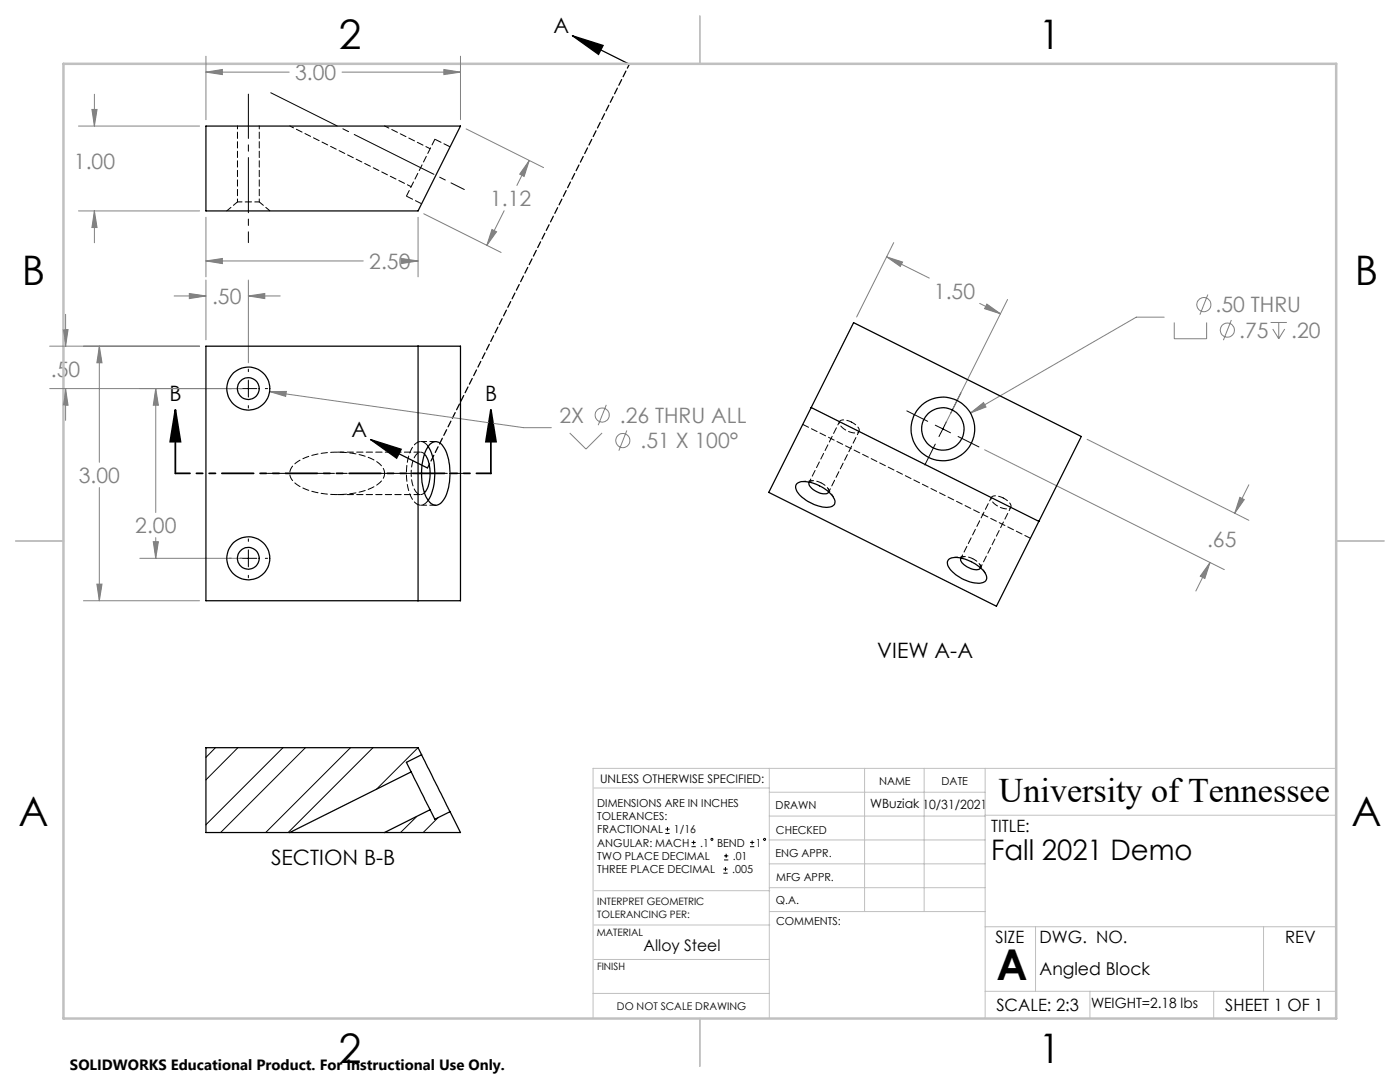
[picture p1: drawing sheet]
<svg xmlns="http://www.w3.org/2000/svg" width="279mm" height="216mm" viewBox="0 0 279 216" stroke-linecap="round" stroke-linejoin="round" font-family="sans-serif">
<g fill="none" stroke="#808080" stroke-width=".2">
<path d="M18.8 18.8v6.4M41.1 14.4l3.3-.5v1zM41.1 11.2v12.7M41.1 14.4h16.6M68.3 14.4h23.6M88.6 13.9l3.3 .5-3.3 .5zM91.9 11.2v12.7M15.7 25.2h24.1M18.3 21.8h1.1l-.6 3.4zM93 25.7l15.5 7.7M105.6 32l-1 3.2-.9-.5zM105.6 32l-2.4 5"/>
<path d="M15.7 42.1h24.1M18.8 42.1l.6 3.3h-1.1zM18.8 42.1v6.3M34.7 59.1h6.4M37.8 58.6l3.3 .5-3.3 .5zM41.1 52.1l3.3-.5v1zM41.1 43.4v11.8M41.1 55.9v11.9M41.1 52.1h31.4M49.6 55.9v16.5M49.6 59.1h6.3M49.6 59.1l3.2-.5v1z"/>
<path d="M80.1 51.6l3.3 .5-3.3 .5zM83.1 52.1h.3M83.4 43.4v11.8M84.6 42.7l15.4 7.7M98.2 45.8l.9 .4-1.9 2.8zM100.6 42.1l-3.4 6.9M177 51.3l3.1 1-.4 .9zM177 51.3l8.5 4.2M178.4 48.4l-7.4 14.9M201.1 59.8l-12.4 24.7M241.1 58.8l-1.6 4M9.9 69.1h29.9"/>
<path d="M9.9 77.5h38.4M12.6 65.8h1l-.5 3.3zM13.1 62.7v6.4M13.1 77.5v6.4M13.1 77.5l.5 3.4h-1zM19.8 69.1l.6 3.3h-1.1zM19.8 69.1v23.2M31.1 77.5l.5 3.4h-1zM31.1 77.5v24.8M53.8 78.1l50.7 7.2h5.5M53.8 78.1h3.4l-.2 1zM195.5 60.5l4.2 2.1"/>
<path d="M197 60.7l2.7 1.9-3.2-1zM232.3 63.3h-5.5l-33.1 19.1M234.4 64.3v3.3h6.4v-3.3M245.7 63.9l-1.5 4M253.6 64.3h3.2M254 65.7l1.2 1.9M255.2 64.3v3.3M256.4 65.7l-1.2 1.9M19.8 97.3v22.6M113.7 86.4l3.2 3.2 3.3-3.2M121 80.8l-1.6 4M125.1 85.9l-1.6 4"/>
<path d="M193.7 82.4l2.6-2.1 .5 .9zM196.5 89.7l47.8 24M217 87.7l32.2 16.1M247.4 99.2l.9 .5-1.9 2.7zM249.2 96.7l-2.8 5.7M16.7 119.9h23.1M19.3 116.6h1.1l-.6 3.3zM27.9 111.4h20.4M30.6 108.1h1l-.5 3.3zM31.1 107.3v4.1M241.5 112.3l-2.8 5.6M241.5 112.3l-1 3.1-1-.4z"/>
<circle cx="240.3" cy="60.8" r="1.4"/>
<circle cx="244.9" cy="65.9" r="1.4"/>
<circle cx="120.2" cy="82.8" r="1.41"/>
<circle cx="124.3" cy="87.9" r="1.41"/>
</g>
<g fill="none" stroke="#000" stroke-width=".2">
<path d="M45.7 77.5h.5M47.9 77.5h3.4M49.6 73.7v.5M49.6 75.8v3.4M53 77.5h.4M191.8 78.4l-2.1 4.1M49.6 80.9v.5M181 82l4.1 2.1M186.7 84.8l1.5 .8M186.7 88.6l-2.1 4.2M188.2 85.6l-.8 1.5M188.2 85.6l1.5 .8"/>
<path d="M188.9 84.1l-.7 1.5M191.2 87.1l4.2 2.1M45.7 111.4h.5M47.9 111.4h3.4M49.6 107.5v.5M49.6 109.7v3.4M49.6 114.8v.5M53 111.4h.4M132.8 166.3h.8M132.8 165.5h.8M133.2 165v.9M138 168.9h.9"/>
<path d="M138 168.1h.9M138.4 167.7v.8M144.4 174.2h.8M144.4 173.4h.8M144.5 171.6h.8M144.5 170.8h.8M144.8 173v.8M144.9 170.4v.8M149.7 168.9h.8M149.7 168.1h.8M150.1 167.7v.8"/>
<circle cx="142.1" cy="167.5" r=".2"/>
<circle cx="152.6" cy="167.5" r=".2"/>
</g>
<path d="M114.2 7.1l6.2 2-.9 1.8zM114.2 7.1l11.4 5.7M73.9 87.7l6.2 1.9-.9 1.8zM73.9 87.7l11.4 5.7" fill="none" stroke="#000" stroke-width=".25"/>
<path d="M35 81.8l1 6.3h-2zM35 81.8v12.7M98 81.8l1 6.3h-2zM98 81.8v12.7" fill="none" stroke="#000" stroke-width=".35"/>
<path d="M85.3 93.4l40.3-80.6" fill="none" stroke="#000" stroke-width=".25" stroke-dasharray="1.3 .6" stroke-dashoffset=".4"/>
<path d="M49.6 18.8v21.5" fill="none" stroke="#000" stroke-width=".2" stroke-dasharray="15.2 1.3 1.3 1.3" stroke-dashoffset="6.4"/>
<path d="M49.6 48.4v-8.1" fill="none" stroke="#000" stroke-width=".2" stroke-dasharray="15.2 1.3 1.3 1.3" stroke-dashoffset="13.1"/>
<path d="M84 33.5l8.7 4.3" fill="none" stroke="#000" stroke-width=".2" stroke-dasharray="15.2 1.3 1.3 1.3" stroke-dashoffset="12.3"/>
<path d="M54 18.5l30 15" fill="none" stroke="#000" stroke-width=".2" stroke-dasharray="15.2 1.3 1.3 1.3" stroke-dashoffset=".4"/>
<path d="M84 94.5h9.3" fill="none" stroke="#000" stroke-width=".2" stroke-dasharray="15.2 1.3 1.3 1.3" stroke-dashoffset="12.5"/>
<path d="M53.4 94.5h30.6" fill="none" stroke="#000" stroke-width=".2" stroke-dasharray="15.2 1.3 1.3 1.3" stroke-dashoffset="1.9"/>
<path d="M98 94.5h-63" fill="none" stroke="#000" stroke-width=".35" stroke-dasharray="6.3 1.3 1.3 1.3 1.3 1.3" stroke-dashoffset="3.4"/>
<g fill="none" stroke="#c0c0c0" stroke-width=".2">
<path d="M118.6 157.2h34.9M153.5 153.3v49.9M153.5 158.1h43.1M172.5 153.3v28.6M184.4 153.3v28.6M196.6 153.3v49.9M266.7 153.3h-148.3v49.9M118.6 177.7h35M153.5 167.6h43.1M153.5 162.8h43.1M153.5 172.4h43.1M153.5 177.1h43.1"/>
<path d="M196.6 162.7h70.1M118.4 198.2h35.1M118.6 191.5h34.9M118.6 184.6h35M153.6 181.9h43M196.6 197.8h70.1M196.6 184.9h70.1M206.7 184.9v12.9M217.5 197.8v5.4M242.2 197.8v5.4M252.2 184.9v12.9"/>
</g>
<path d="M139.7 3.2v9.5M3.1 107.9h9.6M266.7 107.9h9.5M139.7 203.2v9.6" fill="none" stroke="#c0c0c0" stroke-width=".25"/>
<path d="M12.7 12.7h254v190.5h-254z" fill="none" stroke="#c0c0c0" stroke-width=".5"/>
<g fill="#000">
<path d="M73.9 87.7l6.2 1.9-.9 1.8zM114.2 7.1l6.2 2-.9 1.8z"/>
<path d="M98 81.8l1 6.3h-2zM35 81.8l1 6.3h-2z"/>
</g>
<path d="M19.8 69.1l.6 3.3h-1.1zM19.3 116.6h1.1l-.6 3.3zM37.8 58.6l3.3 .5-3.3 .5zM49.6 59.1l3.2-.5v1zM53.8 78.1l3.2 1 .2-1zM13.1 77.5l.5 3.4h-1zM12.6 65.8h1l-.5 3.3zM31.1 77.5l.5 3.4h-1zM30.6 108.1h1l-.5 3.3zM88.6 13.9l3.3 .5-3.3 .5zM41.1 14.4l3.3-.5v1zM105.6 32l-1 3.2-.9-.5zM98.2 45.8l.9 .4-1.9 2.8zM18.8 42.1l.6 3.3h-1.1zM18.3 21.8h1.1l-.6 3.4zM80.1 51.6l3.3 .5-3.3 .5zM41.1 52.1l3.3-.5v1zM193.7 82.4l3.1-1.2-.5-.9zM247.4 99.2l.9 .5-1.9 2.7zM241.5 112.3l-1 3.1-1-.4zM197 60.7l2.7 1.9-3.2-1zM177 51.3l3.1 1-.4 .9z" fill="#808080"/>
<g fill="none" stroke="#000" stroke-width=".25">
<path d="M41.1 25.2h50.8l-8.5 16.9h-42.3zM41.1 69.1h50.8v50.8h-50.8zM83.4 69.1v50.8M170.4 64.4l45.4 22.7-16.9 33.9-45.5-22.8zM84.7 90.6a7.2 7.2 0 0 1 .1 7.6l-.1 .1M85.4 89.1a11.4 11.4 0 0 1 0 10.7M85.8 88.6a1.76 1.76 0 0 1 2.9 .9 11.6 11.6 0 0 1-.2 10.3 1.66 1.66 0 0 1-1.5 1 1.66 1.66 0 0 1-1.6-1 11.7 11.7 0 0 1 0-10.6zM159 96.5a4.2 4.2 0 0 1 4.1 .2 5.8 5.8 0 0 1 3.6 3.4 1.35 1.35 0 0 1-1.7 1.1 8.1 8.1 0 0 1-6-3.3l-.2-.8zM161.5 96.2a1.22 1.22 0 0 0 .8 1.5 2.88 2.88 0 0 0 3 .6l.1-.2M161.9 81.3l45.4 22.7M189.3 111.7a4.2 4.2 0 0 1 4.1 .2 6 6 0 0 1 3.5 3.1 1.14 1.14 0 0 1-1.3 1.4 7.6 7.6 0 0 1-6.5-3.7v-.4zM191.8 111.3a1.42 1.42 0 0 0 1 1.7 2.7 2.7 0 0 0 2.8 .5l.1-.2"/>
<path d="M82.1 154l3.7 7.6M82.1 154l-24.3 12.1M84.1 150.6l5.7 11.4M84.1 150.6l-.7-1.4h-42.3v16.9h16.7M84.1 150.6l-3 1.5 1 1.9M57.8 166.1h18.9M85.8 161.6l-9.1 4.5M85.8 161.6l1 1.9 3-1.5M89.8 162l2.1 4.1h-15.2"/>
<circle cx="49.5" cy="77.5" r="2.17"/>
<circle cx="49.6" cy="77.5" r="4.3"/>
<circle cx="188.2" cy="85.6" r="6.3"/>
<circle cx="188.2" cy="85.6" r="4.2"/>
<circle cx="49.5" cy="111.4" r="2.17"/>
<circle cx="49.6" cy="111.4" r="4.3"/>
</g>
<path d="M81.1 39.1l3 1.6M89.8 29.3l-3-1.5M67.3 98.7h16.7M84 90.2h-16.7M85.5 89.1a1.68 1.68 0 0 0-1.6-1 1.68 1.68 0 0 0-1.5 1.1 11.6 11.6 0 0 0 0 10.6 1.68 1.68 0 0 0 1.5 1 1.68 1.68 0 0 0 1.6-1" fill="none" stroke="#000" stroke-width=".2" stroke-dasharray="1.3 .6" stroke-dashoffset="-.1"/>
<path d="M84.7 90.6a1.12 1.12 0 0 0-1.9 .4 7.5 7.5 0 0 0 .4 7.3 .99 .99 0 0 0 1.5 0M165.4 98.2l6-12.1M167.5 84.1l-6 12.1M197.8 99.3l-6 12.1M195.7 113.3l6-12.1" fill="none" stroke="#000" stroke-width=".2" stroke-dasharray="1.3 .6" stroke-dashoffset=".5"/>
<path d="M47.4 40.3l-2.1 1.8M53.9 42.1l-2.2-1.8M76.8 94.5a3.6 3.6 0 0 1-2.5 2.8 18.1 18.1 0 0 1-14.5-.3 2.91 2.91 0 0 1-1.9-3.2 6.1 6.1 0 0 1 4.5-3 18.2 18.2 0 0 1 12.4 1.1 3.4 3.4 0 0 1 2 2.6" fill="none" stroke="#000" stroke-width=".2" stroke-dasharray="1.3 .6" stroke-dashoffset=".2"/>
<path d="M87 88.1h-3M84 100.8h3" fill="none" stroke="#000" stroke-width=".2" stroke-dasharray="1.3 .6" stroke-dashoffset=".1"/>
<path d="M57.8 25.1l24.3 12.1M51.7 40.3h-4.3" fill="none" stroke="#000" stroke-width=".2" stroke-dasharray="1.3 .6" stroke-dashoffset=".4"/>
<path d="M86.8 27.8l-5.7 11.3M160.2 84.7l45.5 22.7" fill="none" stroke="#000" stroke-width=".2" stroke-dasharray="1.3 .6"/>
<path d="M47.4 25.1v15.2M51.7 40.3v-15.2" fill="none" stroke="#000" stroke-width=".2" stroke-dasharray="1.3 .6" stroke-dashoffset=".7"/>
<path d="M85.8 29.7l-9-4.6M163.9 96.4a2.13 2.13 0 0 0-2.4-.2M165.4 98.1a2.13 2.13 0 0 0-1.5-1.7M169.9 84.2a2.08 2.08 0 0 0-2.3-.1 1.79 1.79 0 0 0 1.3 1.8 2.38 2.38 0 0 0 2.5 .3 1.13 1.13 0 0 0-.7-1.5l-.8-.5M200.2 99.4a2.08 2.08 0 0 0-2.3-.2 1.79 1.79 0 0 0 1.3 1.8 2.38 2.38 0 0 0 2.5 .3 1.13 1.13 0 0 0-.7-1.4l-.8-.5M194.2 111.5a2.13 2.13 0 0 0-2.4-.2M195.7 113.3a2.13 2.13 0 0 0-1.5-1.8" fill="none" stroke="#000" stroke-width=".2" stroke-dasharray="1.3 .6" stroke-dashoffset=".3"/>
<path d="M162.1 95.9l-2 .2M166.3 99.2l-1-1.7M192.4 111.1l-2 .1M196.6 114.3l-1.1-1.7" fill="none" stroke="#000" stroke-width=".2" stroke-dasharray="1.3 .6" stroke-dashoffset=".6"/>
<path d="M43 149.2l-1.9 1.9M47.5 149.2l-6.4 6.4M56.5 149.2l-15.4 15.4M61 149.2l-17 16.9M70 149.2l-17 16.9M74.4 149.2l-16.9 16.9M83.4 149.2l-8.2 8.2M83.2 162.9l-3.3 3.2M87.4 163.2l-2.9 2.9" fill="none" stroke="#000" stroke-width=".2"/>
<text font-size="8.5" x="198.9" y="195.5">A</text>
<g font-size="8.1">
<text x="67.6" y="9.7">2</text>
<text x="207.3" y="9.7">1</text>
<text x="4.4" y="57">B</text>
<text x="270.4" y="57">B</text>
<text x="3.7" y="164.9">A</text>
<text x="269.7" y="164.9">A</text>
<text x="67.6" y="212.2">2</text>
<text x="207.3" y="212.2">1</text>
</g>
<text font-size="6.9" x="199.4" y="160.1">University of Tennessee</text>
<text font-size="5.6" x="197.8" y="171.6">Fall 2021 Demo</text>
<g font-size="4.2">
<text x="110.4" y="6.6">A</text>
<text x="33.8" y="79.9">B</text>
<text x="96.8" y="79.9">B</text>
<text x="70.1" y="87.1">A</text>
<text x="175.1" y="131.4">VIEW A-A</text>
<text x="54.1" y="172.6">SECTION B-B</text>
</g>
<g font-size="4.2" fill="#808080">
<text x="58.9" y="16">3.00</text>
<text x="14.8" y="33.7">1.00</text>
<text x="97.8" y="41.1">1.12</text>
<text x="73.7" y="53.7">2.50</text>
<text x="186.4" y="59.6">1.50</text>
<text x="42.3" y="60.7">.50</text>
<text x="242.6" y="62.3">.50 THRU</text>
<text x="247.3" y="67.4">.75</text>
<text x="257.7" y="67.4">.20</text>
<text x="10.2" y="75.1">.50</text>
<text x="111.6" y="84.4">2X</text>
<text x="123.7" y="84.4">.26 THRU ALL</text>
<text x="127.8" y="89.4">.51 X 100°</text>
<text x="15.7" y="96.4">3.00</text>
<text x="27" y="106.4">2.00</text>
<text x="240.9" y="109.2">.65</text>
</g>
<text font-size="3.5" x="207.5" y="194.5">Angled Block</text>
<g font-size="3.4">
<text x="197.8" y="166">TITLE:</text>
<text x="198.7" y="188.1">SIZE</text>
<text x="207.5" y="188.1">DWG. NO.</text>
<text x="256.5" y="188.2">REV</text>
<text x="198.8" y="201.7">SCALE: 2:3</text>
<text x="244.5" y="201.7">SHEET 1 OF 1</text>
</g>
<text font-size="3.2" x="128.5" y="189.8">Alloy Steel</text>
<text font-size="3" x="14" y="213.5">SOLIDWORKS Educational Product. For Instructional Use Only.</text>
<text font-size="2.8" x="217.7" y="201.2">WEIGHT=2.18 lbs</text>
<text font-size="2.5" x="173.7" y="161.3">WBuziak 10/31/2021</text>
<text font-size="2.4" x="119.8" y="156.2">UNLESS OTHERWISE SPECIFIED:</text>
<g font-size="2.2">
<text x="119.2" y="161">DIMENSIONS ARE IN INCHES</text>
<text x="154.8" y="161.4">DRAWN</text>
<text x="175.4" y="156.6">NAME</text>
<text x="187.9" y="156.7">DATE</text>
<text x="119.2" y="163.6">TOLERANCES:</text>
<text x="119.2" y="166.3">FRACTIONAL</text>
<text x="134.5" y="166.3">1/16</text>
<text x="154.9" y="166.3">CHECKED</text>
<text x="119.2" y="171.6">TWO PLACE DECIMAL</text>
<text x="119.2" y="168.9">ANGULAR: MACH</text>
<text x="139.7" y="168.9">.1</text>
<text x="143.1" y="168.9">BEND</text>
<text x="146.2" y="171.6">.01</text>
<text x="150.8" y="168.9">1</text>
<text x="154.8" y="171">ENG APPR.</text>
<text x="119.2" y="174.2">THREE PLACE DECIMAL</text>
<text x="146.1" y="174.2">.005</text>
<text x="154.9" y="175.7">MFG APPR.</text>
<text x="154.9" y="180.4">Q.A.</text>
<text x="154.9" y="184.6">COMMENTS:</text>
</g>
<text font-size="2.1" x="123.1" y="201.6">DO NOT SCALE DRAWING</text>
<g font-size="2">
<text x="119.2" y="180.6">INTERPRET GEOMETRIC</text>
<text x="119.2" y="183.1">TOLERANCING PER:</text>
<text x="119.1" y="186.7">MATERIAL</text>
<text x="119.1" y="193.5">FINISH</text>
</g>
</svg>
